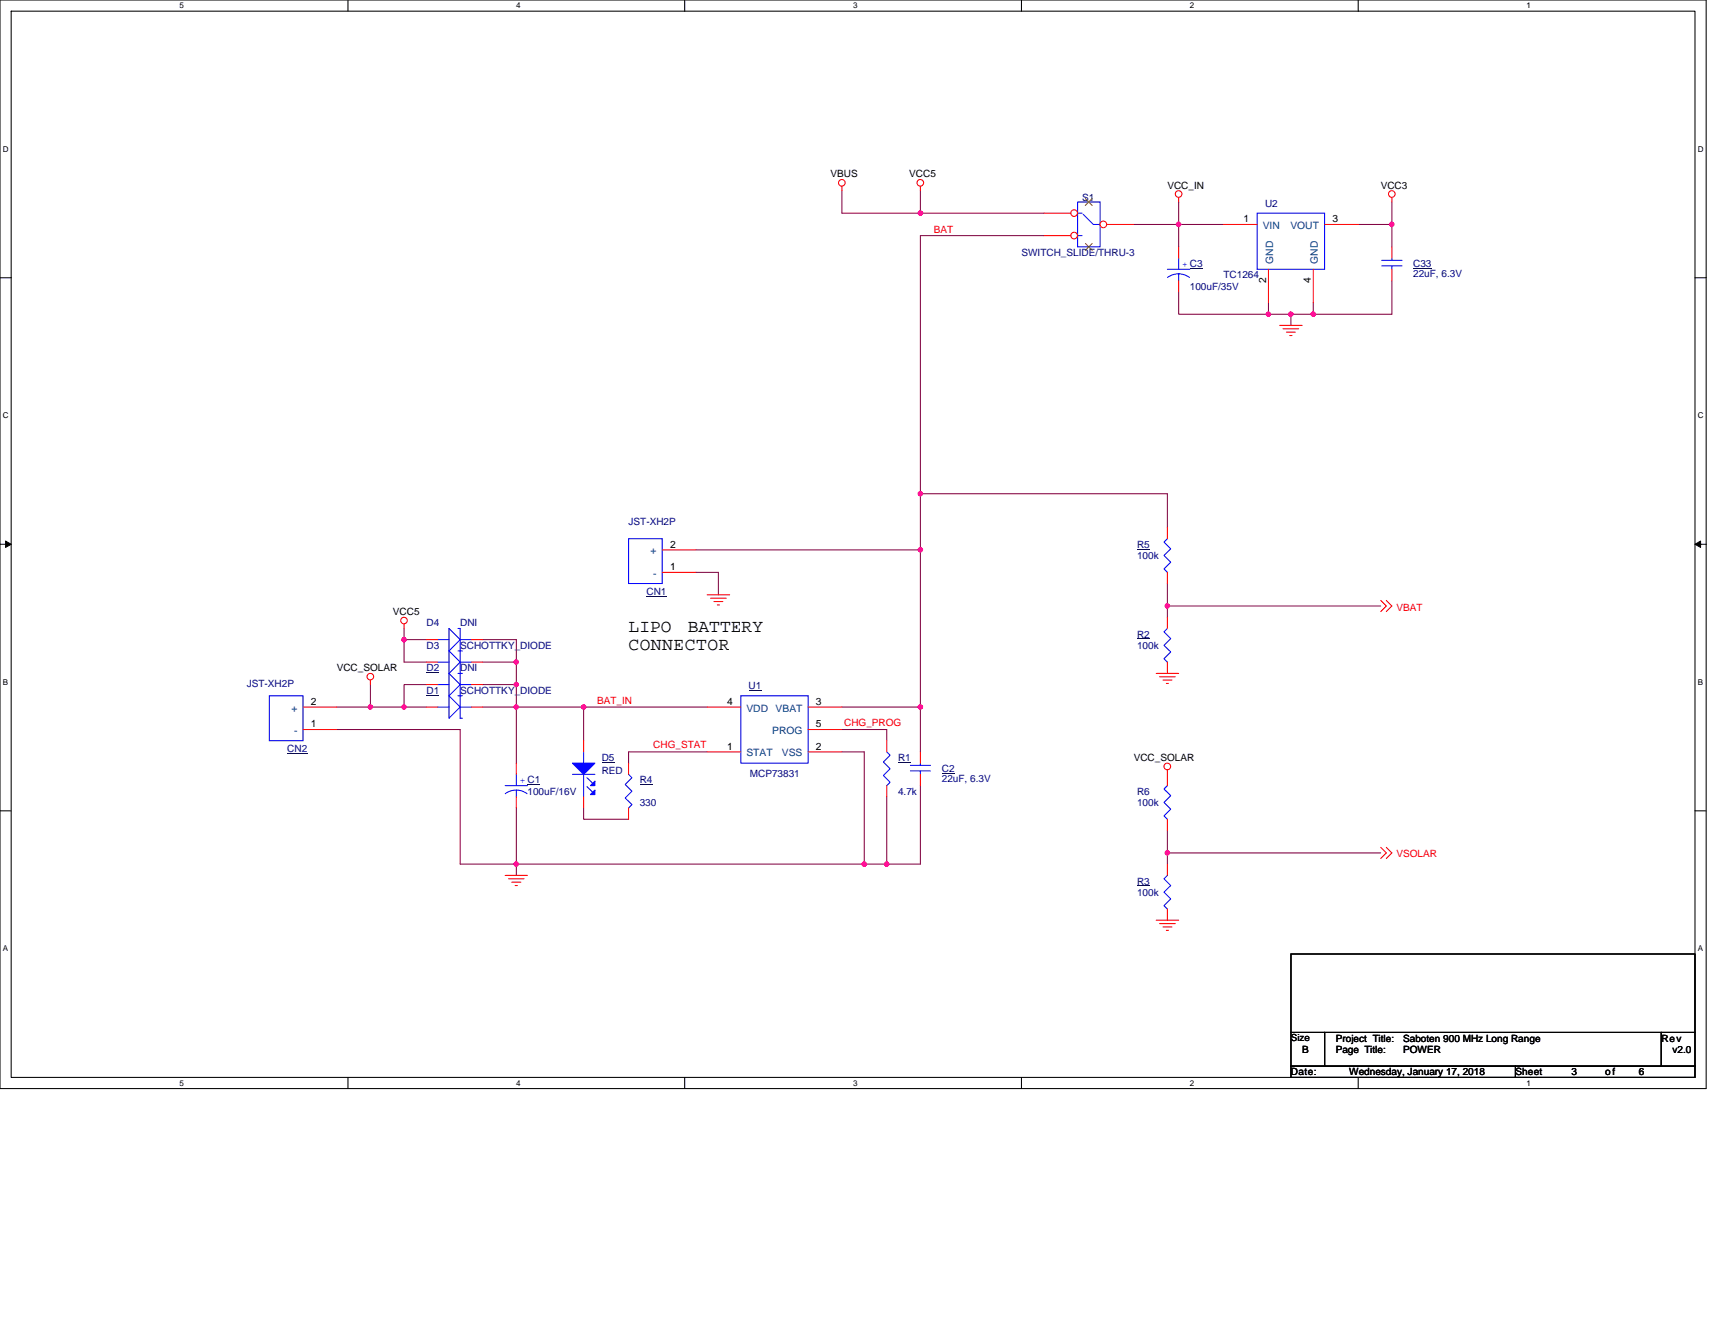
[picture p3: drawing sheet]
<svg xmlns="http://www.w3.org/2000/svg" width="279mm" height="216mm" viewBox="0 0 279 216" stroke-linecap="round" stroke-linejoin="round" font-family="sans-serif">
<path d="M0 0h278v177.4h-278zM1.8 1.8h274.3v173.8h-274.3z" fill="none" stroke="#000" stroke-width=".17"/>
<g fill="#fff">
<path d="M29.3 .2h.7v1.5h-.7z"/>
<path d="M29.3 175.7h.7v1.5h-.7z"/>
</g>
<path d="M56.7 0v1.8M56.7 175.6v1.8" fill="none" stroke="#000" stroke-width=".17"/>
<g fill="#fff">
<path d="M84.1 .2h.7v1.5h-.7z"/>
<path d="M84.1 175.7h.7v1.5h-.7z"/>
</g>
<path d="M111.5 0v1.8M111.5 175.6v1.8" fill="none" stroke="#000" stroke-width=".17"/>
<g fill="#fff">
<path d="M139 .2h.7v1.5h-.7z"/>
<path d="M139 175.7h.7v1.5h-.7z"/>
</g>
<path d="M166.4 0v1.8M166.4 175.6v1.8" fill="none" stroke="#000" stroke-width=".17"/>
<g fill="#fff">
<path d="M193.8 .2h.8v1.5h-.8z"/>
<path d="M193.8 175.7h.8v1.5h-.8z"/>
</g>
<path d="M221.3 0v1.8M221.3 175.6v1.8" fill="none" stroke="#000" stroke-width=".17"/>
<g fill="#fff">
<path d="M248.7 .2h.7v1.5h-.7z"/>
<path d="M248.7 175.7h.7v1.5h-.7z"/>
<path d="M.5 23.5h.9v1.5h-.9z"/>
<path d="M276.6 23.5h1v1.5h-1z"/>
<path d="M.5 67h.9v1.4h-.9z"/>
<path d="M276.6 67h1v1.4h-1z"/>
</g>
<path d="M0 45.3h1.8M276.1 45.3h1.9" fill="none" stroke="#000" stroke-width=".17"/>
<g fill="#fff">
<path d="M.5 110.4h.8v1.5h-.8z"/>
<path d="M276.6 110.4h.9v1.5h-.9z"/>
</g>
<path d="M0 88.7h1.8M276.1 88.7h1.9" fill="none" stroke="#000" stroke-width=".17"/>
<path d="M.9 88.2l.9 .5-.9 .5zM276.1 88.7l1-.5v1z" fill="#000" stroke="#000" stroke-width=".16"/>
<g fill="#fff">
<path d="M.5 153.8h.8v1.5h-.8z"/>
<path d="M276.6 153.8h.9v1.5h-.9z"/>
</g>
<path d="M0 132.1h1.8M276.1 132.1h1.9M210.3 155.4h65.8v12.8h-65.8zM210.3 168.2h5.5v5.5h-5.5zM210.3 173.7h36.6v1.9h-36.6zM215.8 168.2h54.9v5.5h-54.9zM246.9 173.7h29.2v1.9h-29.2zM270.7 168.2h5.4v5.5h-5.4z" fill="none" stroke="#000" stroke-width=".17"/>
<g fill="none" stroke="#800040" stroke-width=".17">
<path d="M137.2 31.1v3.6h12.7M149.9 31.1v3.6M149.9 34.7h20.2M170.1 38.4h-20.2v42.1M184.7 36.6h7.3M192 36.6v3.6M192 36.6h7.3M192 32.9v3.7M221.3 36.6h5.5M226.8 36.6v3.6M226.8 32.9v3.7M192 47.5v3.7h14.7"/>
<path d="M206.7 49.4v1.8M206.7 51.2h3.6M210.3 51.2v1.8M210.3 51.2h3.7M214 49.4v1.8M226.8 45.7v5.5h-12.8M113.4 93.3h3.6v3.6M113.4 89.6h36.5M149.9 80.5h40.3v5.4M149.9 80.5v9.1M149.9 89.6v25.6M190.2 95.1v3.6"/>
<path d="M190.2 98.7v1.9M190.2 98.7h34.7M54.9 115.2h5.4M54.9 118.9h20.1v21.9h9.1M60.3 111.5v3.7M60.3 115.2h5.5M65.8 102.4v1.8h3.7M65.8 104.2v3.7h3.7M65.8 115.2h3.7M69.5 111.5h-3.7v3.7M78.6 104.2h5.5v3.7M78.6 115.2h5.5"/>
<path d="M78.6 107.9h5.5v3.6M78.6 111.5h5.5v3.7M84.1 115.2h11v5.5M84.1 115.2v9.2M95.1 115.2h20.1M137.2 118.9h7.3v1.8M137.2 115.2h12.7M149.9 115.2v7.3M84.1 131.7v9.1M95.1 131.7v1.8h7.3M115.2 122.5h-12.8v1.9M137.2 122.5h3.6v18.3"/>
<path d="M144.5 129.8v11M149.9 128v12.8h-5.4M190.2 139v1.8M190.2 135.3v3.7M190.2 139h34.7M84.1 140.8v1.8M84.1 140.8h56.7M140.8 140.8h3.7"/>
</g>
<g fill="#f0f" stroke="#f0f" stroke-width=".17">
<circle cx="210.3" cy="51.2" r=".36"/>
<circle cx="206.6" cy="51.2" r=".35"/>
<circle cx="226.7" cy="36.6" r=".36"/>
<circle cx="214" cy="51.2" r=".36"/>
<circle cx="149.9" cy="34.7" r=".36"/>
<circle cx="192" cy="36.6" r=".36"/>
<circle cx="95.1" cy="115.2" r=".36"/>
<circle cx="144.4" cy="140.8" r=".36"/>
<circle cx="140.8" cy="140.8" r=".36"/>
<circle cx="84.1" cy="140.8" r=".36"/>
<circle cx="65.8" cy="104.2" r=".36"/>
<circle cx="84.1" cy="107.9" r=".35"/>
<circle cx="65.8" cy="115.2" r=".35"/>
<circle cx="84.1" cy="111.5" r=".35"/>
<circle cx="84.1" cy="115.2" r=".35"/>
<circle cx="149.9" cy="89.6" r=".36"/>
<circle cx="149.9" cy="115.2" r=".36"/>
<circle cx="149.9" cy="80.4" r=".36"/>
<circle cx="190.2" cy="98.7" r=".35"/>
<circle cx="60.3" cy="115.2" r=".35"/>
<circle cx="190.2" cy="139" r=".35"/>
</g>
<g fill="none" stroke="#f00" stroke-width=".17">
<path d="M137.2 30.4v.7M149.9 30.4v.7M192 32.2v.7M199.3 36.6h5.5M215.8 36.6h5.5M226.8 32.2v.7M206.7 43.9v5.5M208.5 53h3.6M209 53.6h2.6M209.6 54.1h1.4M210.1 54.7h.4M214 43.9v5.5"/>
<path d="M226.8 40.2v1.9M226.8 43.9v1.8M107.9 93.3h5.5M107.9 89.6h5.5M115.2 96.9h3.7M115.8 97.5h2.5M116.3 98h1.5M116.9 98.6h.3M224.9 97.8l.9 .9-.9 1M225.8 97.8l1 .9-1 1M60.3 110.8v.7M65.8 101.7v.7"/>
<path d="M69.5 115.2h1.8M69.5 104.2h1.8M69.5 111.5h1.8M69.5 107.9h1.8M76.8 115.2h1.8M76.8 104.2h1.8M76.8 111.5h1.8M76.8 107.9h1.8M188.4 109.7h3.6M188.9 110.3h2.6M189.5 110.8h1.4M190 111.4h.4"/>
<path d="M84.1 124.4v1.8M84.1 129.8v1.9M102.4 124.4v1.8M102.4 131.7v1.8M144.5 120.7v1.8M144.5 128v1.8M149.9 122.5v1.9M149.9 126.2v1.8M190.2 133.5v1.8M190.2 125.5v2.5M224.9 138.1l.9 .9-.9 .9M225.8 138.1l1 .9-1 .9"/>
<path d="M82.3 142.6h3.6M82.8 143.2h2.6M83.4 143.7h1.5M83.9 144.3h.4M188.4 149.9h3.6M188.9 150.5h2.6M189.5 151h1.4M190 151.6h.4M190.2 140.8v1.8M190.2 148.1v1.8"/>
<circle cx="137.1" cy="29.8" r=".54"/>
<circle cx="149.9" cy="29.8" r=".54"/>
<circle cx="192" cy="31.6" r=".54"/>
<circle cx="226.7" cy="31.6" r=".54"/>
<circle cx="60.3" cy="110.3" r=".54"/>
<circle cx="65.8" cy="101.1" r=".54"/>
<circle cx="190.2" cy="124.9" r=".54"/>
</g>
<g fill="none" stroke="#00f" stroke-width=".17">
<path d="M175.6 32.9h3.6v7.3h-3.6zM175.6 34.7h.7M175.6 38.4h.7M176.5 34.9l1.6 1.7h1.1M204.8 34.7h11v9.2h-11zM225.1 43.3h3.3M225.1 42.4h3.3M226.8 42.1v.3M226.8 43.3v.6M102.4 87.8h5.5v7.3h-5.5zM71.3 115.2h1.9M71.3 104.2h1.9"/>
<path d="M71.3 111.5h1.9M71.3 107.9h1.9M73.2 113.4l1.8 1.8-1.8 1.8zM73.2 102.4l1.8 1.8-1.8 1.9zM73.2 109.7l1.8 1.8-1.8 1.9M73.2 109.7v3.7M73.2 106.1l1.8 1.8-1.8 1.8M73.2 106.1v3.6M74.6 113.4h.4M74.6 102.4h.4v3.7M74.6 109.7h.4M74.6 106.1h.4"/>
<path d="M75 113.4v3.6h.3M75 109.7v3.7M75 106.1v3.6M75 115.2h1.8M75 104.2h1.8M75 111.5h1.8M75 107.9h1.8M75 106.1h.3M75 113.4h.3M75 109.7h.3M82.3 128h3.6M82.3 129.3a2.96 2.96 0 0 1 3.6 0"/>
<path d="M84.1 128.7v1.1M84.1 126.2v1.8M102.4 126.2l.6 .5-1.1 1.1 1.1 1.1-1.1 1.1 1.1 1.1-.6 .6M144.5 122.5l.5 .6-1.1 1.1 1.1 1.1-1.1 1.1 1.1 1.1-.5 .5M148.3 125.6h3.3M148.3 124.7h3.3M149.9 124.4v.3M149.9 125.6v.6M190.2 128l-.6 .6 1.1 1-1.1 1.1 1.1 1.1-1.1 1.1 .6 .6M190.2 142.6l-.6 .6 1.1 1.1-1.1 1.1 1.1 1.1-1.1 1.1 .6 .5"/>
</g>
<path d="M230.2 43.8h3M105.3 97.2h3.3M69.5 113.3h2.1M69.5 109.6h2.1M85.9 127.9h2.1M104.2 127.9h2.1M146.3 124.2h2.1M153.4 126.1h2.1M185.3 144.4h2" fill="none" stroke="#000080" stroke-width=".16"/>
<circle cx="179.8" cy="36.6" r=".54" fill="#fff" stroke="#f00" stroke-width=".17"/>
<path d="M180.3 36.6h4.4" fill="none" stroke="#f00" stroke-width=".17"/>
<circle cx="175" cy="34.7" r=".54" fill="#fff" stroke="#f00" stroke-width=".17"/>
<path d="M170.1 34.7h4.4" fill="none" stroke="#f00" stroke-width=".17"/>
<circle cx="175" cy="38.4" r=".54" fill="#fff" stroke="#f00" stroke-width=".17"/>
<g fill="none" stroke="#f00" stroke-width=".17">
<path d="M170.1 38.4h4.4M177.4 32.9h.1M177.4 40.2h.1M192 40.2v1.9M192 45.7v1.8M190.2 85.9v1.9M190.2 93.3v1.8M49.4 118.9h5.5M49.4 115.2h5.5M115.2 115.2h5.5M131.7 115.2h5.5M131.7 118.9h5.5"/>
<path d="M190.2 100.6v1.8M190.2 107.9v1.8M95.1 120.7v1.8M95.1 129.8v1.9M115.2 122.5h5.5M131.7 122.5h5.5"/>
</g>
<path d="M176.8 32.4l1.1 1.1M176.8 39.7l1.1 1.1M177.9 32.4l-1.1 1.1M177.9 39.7l-1.1 1.1" fill="none" stroke="#804000" stroke-width=".16"/>
<g fill="none" stroke="#00f" stroke-width=".17">
<path d="M190.2 43.9h3.6M190.2 45.2l1-.5 .8-.1 1.1 .2 .7 .4M192 44.6v1.1M192 42.1v1.8M190.2 87.8l-.6 .5 1.1 1.1-1.1 1.1 1.1 1.1-1.1 1.1 .6 .6M43.9 113.4h5.5v7.3h-5.5zM120.7 113.4h11v11h-11zM190.2 102.4l-.6 .6 1.1 1.1-1.1 1.1 1.1 1-1.1 1.1 .6 .6M93.3 126.2h3.6M95.1 122.5v1.9M95.1 126.2v3.6M95.6 126.7l1 .9"/>
<path d="M95.6 128.2l1 .9"/>
</g>
<path d="M193.8 43.8h2.1M185.3 89.5h2M122 112.5h2.1M185.3 104.1h2M46.8 122.8h3.3M98 124.2h2.1" fill="none" stroke="#000080" stroke-width=".16"/>
<g fill="#00f" stroke="#00f" stroke-width=".17">
<path d="M93.3 124.4h3.6l-1.8 1.8z" fill-rule="evenodd"/>
<path d="M96.9 127.3v.7h-.7z" fill-rule="evenodd"/>
<path d="M96.2 129.5l.7-.8v.8z" fill-rule="evenodd"/>
</g>
<g fill="#f0f" stroke="#f0f" stroke-width=".17">
<circle cx="210.3" cy="51.2" r=".36"/>
<circle cx="206.6" cy="51.2" r=".35"/>
<circle cx="226.7" cy="36.6" r=".36"/>
<circle cx="214" cy="51.2" r=".36"/>
<circle cx="149.9" cy="34.7" r=".36"/>
<circle cx="192" cy="36.6" r=".36"/>
<circle cx="95.1" cy="115.2" r=".36"/>
<circle cx="144.4" cy="140.8" r=".36"/>
<circle cx="140.8" cy="140.8" r=".36"/>
<circle cx="84.1" cy="140.8" r=".36"/>
<circle cx="65.8" cy="104.2" r=".36"/>
<circle cx="84.1" cy="107.9" r=".35"/>
<circle cx="65.8" cy="115.2" r=".35"/>
<circle cx="84.1" cy="111.5" r=".35"/>
<circle cx="84.1" cy="115.2" r=".35"/>
<circle cx="149.9" cy="89.6" r=".36"/>
<circle cx="149.9" cy="115.2" r=".36"/>
<circle cx="149.9" cy="80.4" r=".36"/>
<circle cx="190.2" cy="98.7" r=".35"/>
<circle cx="60.3" cy="115.2" r=".35"/>
<circle cx="190.2" cy="139" r=".35"/>
</g>
<g font-size="2.9">
<text x="102.4" y="102.9">LIPO</text>
<text x="102.4" y="105.8">CONNECTOR</text>
<text x="112" y="102.9">BATTERY</text>
</g>
<g font-size="1.7">
<text x="202.6" y="36.2">1</text>
<text x="217.1" y="36.2">3</text>
<text x="206.3" y="46.1" transform="rotate(-90 206.3 46.1)">2</text>
<text x="213.6" y="46.1" transform="rotate(-90 213.6 46.1)">4</text>
<text x="109.2" y="89.2">2</text>
<text x="109.2" y="92.9">1</text>
<text x="50.6" y="114.8">2</text>
<text x="50.6" y="118.5">1</text>
<text x="118.5" y="114.8">4</text>
<text x="132.9" y="114.8">3</text>
<text x="132.9" y="118.5">5</text>
<text x="118.5" y="122.1">1</text>
<text x="132.9" y="122.1">2</text>
</g>
<g font-size="1.7" fill="#004080">
<text x="205.7" y="37.3">VIN</text>
<text x="210.2" y="37.3">VOUT</text>
<text x="207.4" y="43" transform="rotate(-90 207.4 43)">GND</text>
<text x="214.7" y="43" transform="rotate(-90 214.7 43)">GND</text>
<text x="106" y="90.3">+</text>
<text x="106.4" y="94">-</text>
<text x="47.5" y="116">+</text>
<text x="47.9" y="119.6">-</text>
<text x="121.6" y="116">VDD</text>
<text x="125.8" y="119.6">PROG</text>
<text x="126.4" y="116">VBAT</text>
<text x="121.6" y="123.3">STAT</text>
<text x="127.4" y="123.3">VSS</text>
</g>
<g font-size="1.6">
<text x="135.3" y="28.9">VBUS</text>
<text x="148.1" y="28.9">VCC5</text>
<text x="190.2" y="30.7">VCC_IN</text>
<text x="224.9" y="30.7">VCC3</text>
<text x="64" y="100.2">VCC5</text>
<text x="54.9" y="109.4">VCC_SOLAR</text>
<text x="184.7" y="124">VCC_SOLAR</text>
<text x="210.3" y="169.7">Size</text>
<text x="212.1" y="171.6">B</text>
<text x="217.6" y="169.7">Project Title:</text>
<text x="217.6" y="171.6">Page Title:</text>
<text x="228.6" y="171.6">POWER</text>
<text x="228.6" y="169.7">Saboten 900 MHz Long Range</text>
<text x="270.7" y="169.7">Rev</text>
<text x="272.5" y="171.6">v2.0</text>
<text x="210.3" y="175.2">Date:</text>
<text x="219.8" y="175.2">Wednesday, January 17, 2018</text>
<text x="246.9" y="175.2">Sheet</text>
<text x="256" y="175.2">3</text>
<text x="261.5" y="175.2">of</text>
<text x="267" y="175.2">6</text>
</g>
<g font-size="1.6" fill="#000080">
<text x="176.3" y="32.7">S1</text>
<text x="206.1" y="33.7">U2</text>
<text x="166.4" y="41.7">SWITCH_SLIDE/THRU-3</text>
<text x="193.8" y="47.2">100uF/35V</text>
<text x="199.3" y="45.4">TC1264</text>
<text x="230.2" y="43.5">C33</text>
<text x="230.2" y="45.2">22uF, 6.3V</text>
<text x="102.4" y="85.6">JST-XH2P</text>
<text x="185.3" y="89.3">R5</text>
<text x="185.3" y="91.1">100k</text>
<text x="105.3" y="96.9">CN1</text>
<text x="69.5" y="102.1">D4</text>
<text x="69.5" y="105.7">D3</text>
<text x="75" y="102.1">DNI</text>
<text x="75" y="105.7">SCHOTTKY_DIODE</text>
<text x="185.3" y="103.9">R2</text>
<text x="185.3" y="105.7">100k</text>
<text x="40.2" y="111.9">JST-XH2P</text>
<text x="69.5" y="113">D1</text>
<text x="69.5" y="109.4">D2</text>
<text x="75" y="113">SCHOTTKY_DIODE</text>
<text x="75" y="109.4">DNI</text>
<text x="122" y="112.3">U1</text>
<text x="46.8" y="122.5">CN2</text>
<text x="98" y="124">D5</text>
<text x="146.3" y="124">R1</text>
<text x="153.4" y="125.8">C2</text>
<text x="85.9" y="129.5">100uF/16V</text>
<text x="98" y="126.2">RED</text>
<text x="104.2" y="127.7">R4</text>
<text x="104.2" y="131.3">330</text>
<text x="122.2" y="126.6">MCP73831</text>
<text x="146.3" y="129.5">4.7k</text>
<text x="153.4" y="127.5">22uF, 6.3V</text>
<text x="185.3" y="129.5">R6</text>
<text x="185.3" y="131.3">100k</text>
<text x="185.3" y="144.1">R3</text>
<text x="185.3" y="145.9">100k</text>
</g>
<g font-size="1.6" fill="#f00">
<text x="152.1" y="38">BAT</text>
<text x="227.5" y="99.5">VBAT</text>
<text x="97.3" y="114.6">BAT_IN</text>
<text x="137.5" y="118.3">CHG_PROG</text>
<text x="106.4" y="121.9">CHG_STAT</text>
<text x="227.5" y="139.7">VSOLAR</text>
</g>
<g font-size="1.5" fill="#00f">
<text x="192.6" y="43.4">+ C3</text>
<text x="84.7" y="127.6">+ C1</text>
</g>
<g font-size="1.3">
<text x="29.3" y="1.4">5</text>
<text x="84.1" y="1.4">4</text>
<text x="139" y="1.4">3</text>
<text x="193.8" y="1.4">2</text>
<text x="248.7" y="1.4">1</text>
<text x=".5" y="24.7">D</text>
<text x="276.6" y="24.7">D</text>
<text x=".5" y="68.2">C</text>
<text x="276.6" y="68.2">C</text>
<text x=".5" y="111.6">B</text>
<text x="276.6" y="111.6">B</text>
<text x=".5" y="155">A</text>
<text x="276.6" y="155">A</text>
<text x="29.3" y="176.9">5</text>
<text x="84.1" y="176.9">4</text>
<text x="139" y="176.9">3</text>
<text x="193.8" y="176.9">2</text>
<text x="248.7" y="176.9">1</text>
</g>
</svg>
